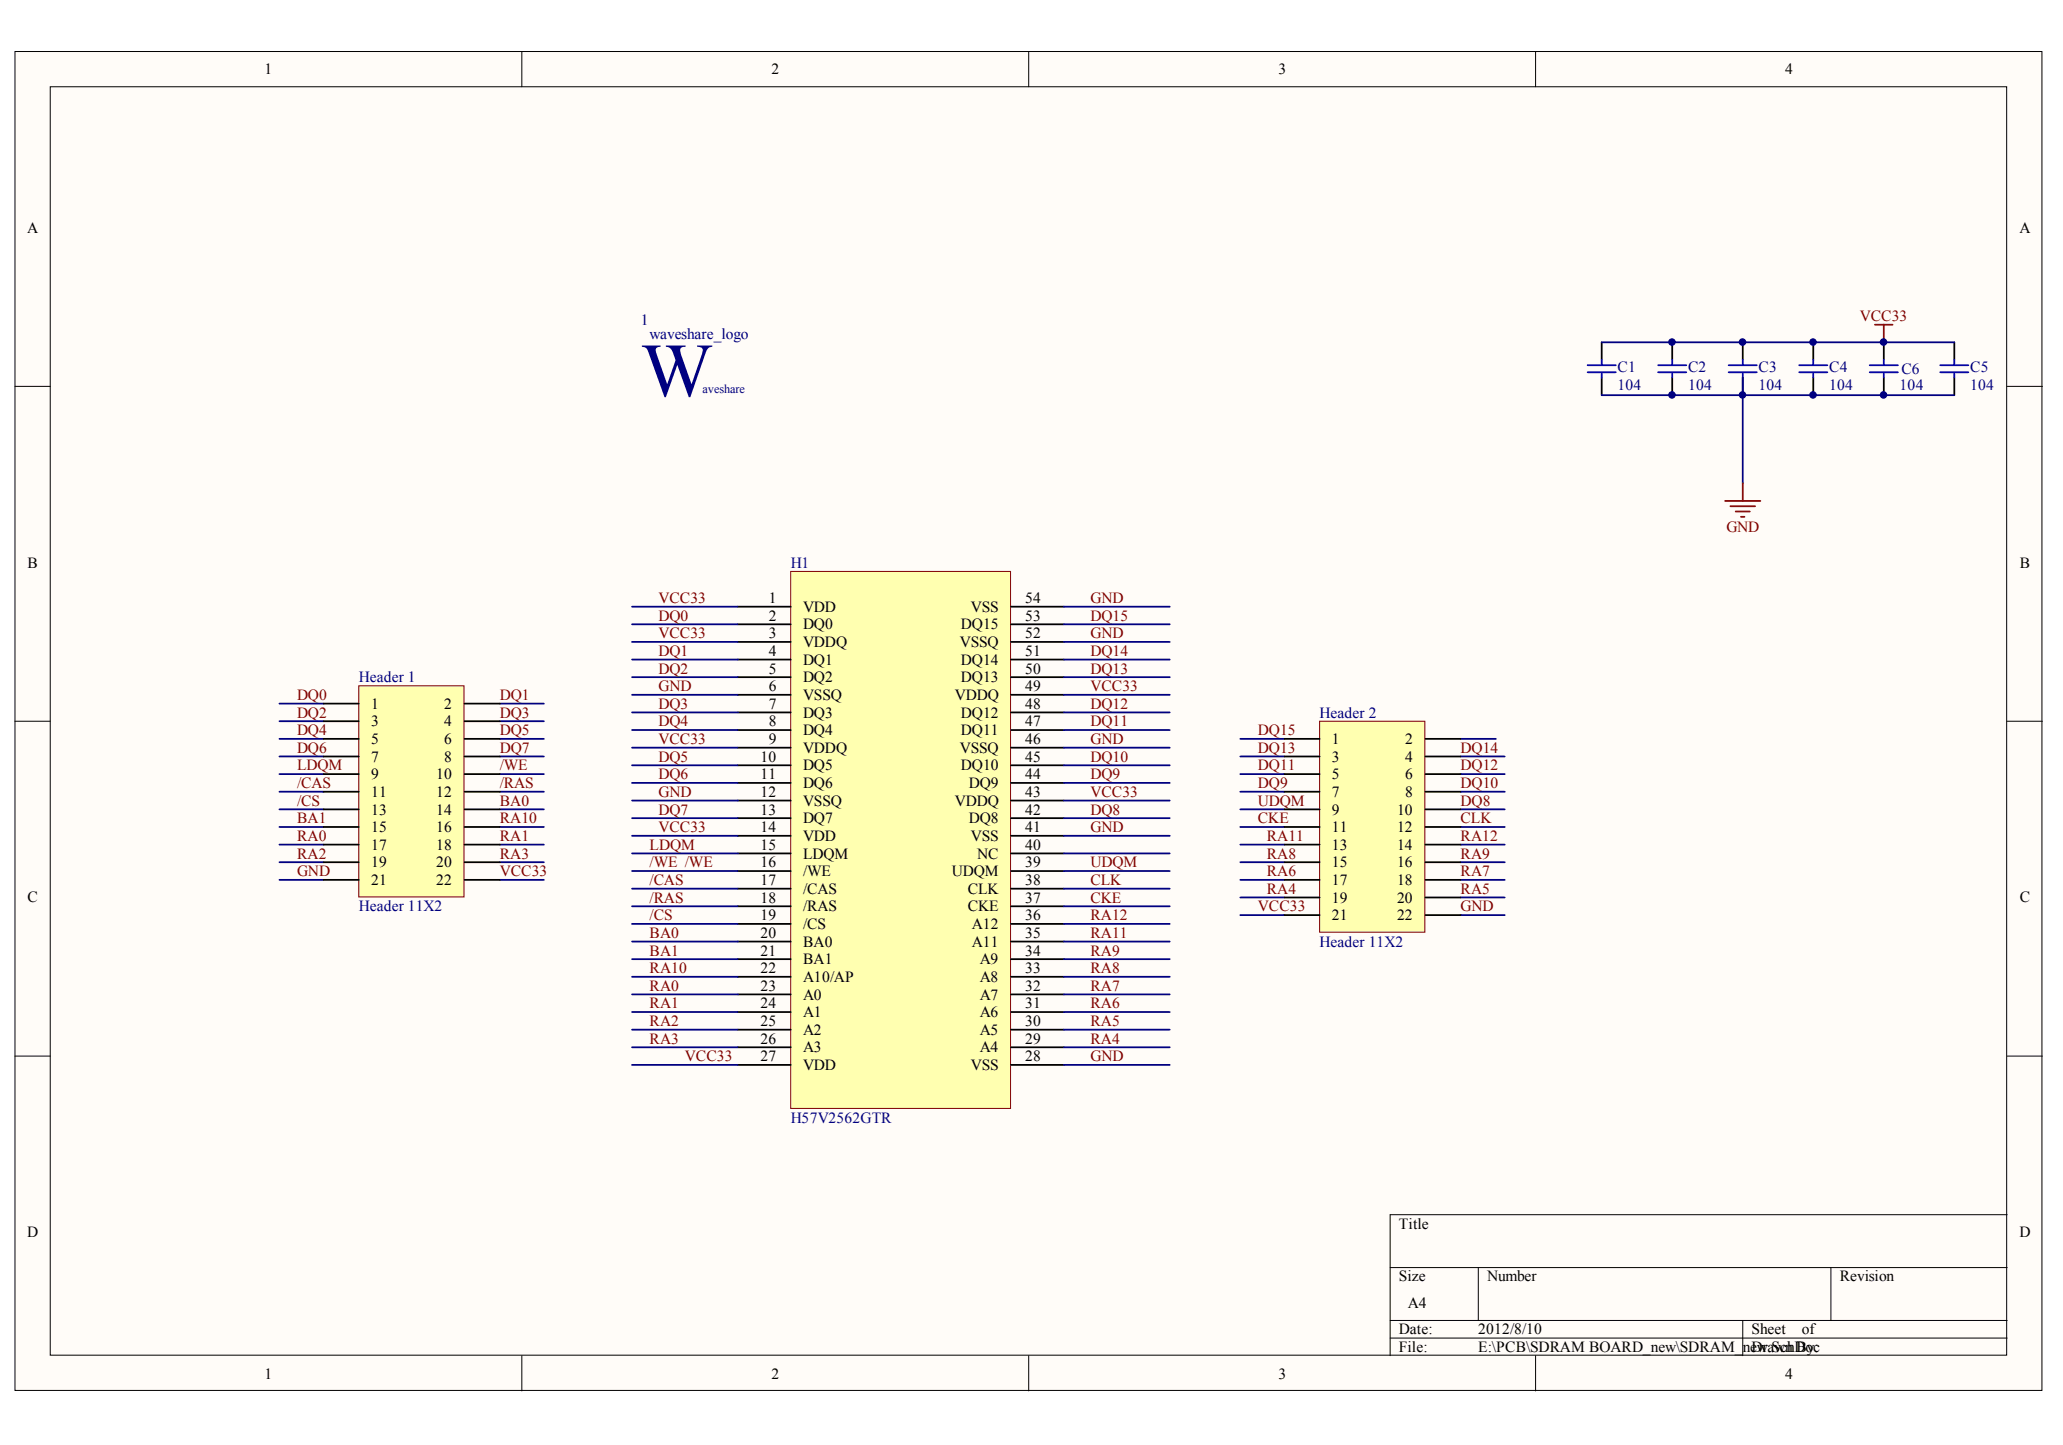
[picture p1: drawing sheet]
<svg xmlns="http://www.w3.org/2000/svg" width="291mm" height="204mm" viewBox="0 0 291 204" stroke-linecap="round" stroke-linejoin="round" font-family="sans-serif">
<g fill="#fffcf8" stroke="#000" stroke-width=".14">
<path d="M2.1 7.3h286v188.9h-286z"/>
<path d="M7.1 12.2h276v179h-276z"/>
</g>
<g fill="none" stroke="#000" stroke-width=".14">
<path d="M73.6 7.3v4.9M145.1 7.3v4.9M216.6 7.3v4.9M2.1 54.5h5M283.2 54.5h4.9M2.1 101.8h5M283.2 101.8h4.9M2.1 149h5M283.2 149h4.9M196.1 178.9h87.1M208.6 178.9v7.4M258.3 178.9v7.4"/>
<path d="M283.2 171.4h-87.1v19.9M73.6 191.3v5M145.1 191.3v5M196.1 186.3h87.1M196.1 188.8h87.1M216.6 191.3v5M245.9 186.3v5"/>
</g>
<path d="M226 48.3v2.5M226 53.3v2.5M235.9 48.3v2.5M235.9 53.3v2.5M245.9 48.3v2.5M245.9 53.3v2.5M255.8 48.3v2.5M255.8 53.3v2.5M265.8 48.3v2.5M265.8 53.3v2.5M275.7 48.3v2.5M275.7 53.3v2.5" fill="none" stroke="#000" stroke-width=".25"/>
<g fill="none" stroke="#00f" stroke-width=".25">
<path d="M224 51.5h4M224 52.5h4M226 50.8v.7M226 52.5v.8M233.9 51.5h4M233.9 52.5h4M235.9 50.8v.7M235.9 52.5v.8M243.9 51.5h4M243.9 52.5h4M245.9 50.8v.7M245.9 52.5v.8"/>
<path d="M253.8 51.5h4M253.8 52.5h4M255.8 50.8v.7M255.8 52.5v.8M263.8 51.5h3.9M263.8 52.5h3.9M265.8 50.8v.7M265.8 52.5v.8M273.7 51.5h4M273.7 52.5h4M275.7 50.8v.7M275.7 52.5v.8"/>
</g>
<path d="M245.9 53.3v14.9" fill="none" stroke="#000080" stroke-width=".25"/>
<path d="M264.5 45.8h2.5M265.8 45.8v2.5M243.4 70.7h4.9M244.1 71.4h3.5M244.9 72.2h2M245.6 72.9h.5M245.9 68.2v2.5" fill="none" stroke="#800000" stroke-width=".25"/>
<path d="M111.6 80.6h31v75.8h-31z" fill="#ffffb0" stroke="#800000" stroke-width=".14"/>
<g fill="none" stroke="#000" stroke-width=".25">
<path d="M104.1 85.6h7.5M104.1 88.1h7.5M104.1 90.6h7.5M104.1 93.1h7.5M104.1 95.6h7.5M104.1 98h7.5M142.6 85.6h7.5M142.6 88.1h7.5M142.6 90.6h7.5M142.6 93.1h7.5M142.6 95.6h7.5M142.6 98h7.5"/>
<path d="M104.1 100.5h7.5M104.1 103h7.5M104.1 105.5h7.5M104.1 108h7.5M104.1 110.5h7.5M104.1 113h7.5M104.1 115.5h7.5M104.1 117.9h7.5M142.6 100.5h7.5M142.6 103h7.5M142.6 105.5h7.5M142.6 108h7.5"/>
<path d="M142.6 110.5h7.5M142.6 113h7.5M142.6 115.5h7.5M142.6 117.9h7.5M104.1 120.4h7.5M104.1 122.9h7.5M104.1 125.4h7.5M104.1 127.9h7.5M104.1 130.4h7.5M104.1 132.9h7.5M104.1 135.3h7.5M104.1 137.8h7.5"/>
<path d="M142.6 120.4h7.5M142.6 122.9h7.5M142.6 125.4h7.5M142.6 127.9h7.5M142.6 130.4h7.5M142.6 132.9h7.5M142.6 135.3h7.5M142.6 137.8h7.5M104.1 140.3h7.5M104.1 142.8h7.5M104.1 145.3h7.5M104.1 147.8h7.5"/>
<path d="M104.1 150.3h7.5M142.6 140.3h7.5M142.6 142.8h7.5M142.6 145.3h7.5M142.6 147.8h7.5M142.6 150.3h7.5"/>
</g>
<g fill="none" stroke="#000080" stroke-width=".25">
<path d="M226 55.8h49.7M226 48.3h49.7M39.4 99.3h6.2M70.5 99.3h6.2M89.2 85.6h14.9M89.2 88.1h14.9M89.2 90.6h14.9M89.2 93.1h14.9M89.2 95.6h14.9M89.2 98h14.9M150.1 85.6h14.9M150.1 88.1h14.9"/>
<path d="M150.1 90.6h14.9M150.1 93.1h14.9M150.1 95.6h14.9M150.1 98h14.9M39.4 101.8h6.2M39.4 104.3h6.2M39.4 106.7h6.2M39.4 109.2h6.2M39.4 111.7h6.2M39.4 114.2h6.2M39.4 116.7h6.2M39.4 119.2h6.2"/>
<path d="M70.5 101.8h6.2M70.5 104.3h6.2M70.5 106.7h6.2M70.5 109.2h6.2M70.5 111.7h6.2M70.5 114.2h6.2M70.5 116.7h6.2M70.5 119.2h6.2M89.2 105.5h14.9M89.2 108h14.9M89.2 110.5h14.9M89.2 113h14.9"/>
<path d="M89.2 115.5h14.9M89.2 117.9h14.9M89.2 100.5h14.9M89.2 103h14.9M150.1 105.5h14.9M150.1 108h14.9M150.1 110.5h14.9M150.1 113h14.9M150.1 115.5h14.9M150.1 117.9h14.9M150.1 100.5h14.9M150.1 103h14.9"/>
<path d="M175 104.3h6.2M175 106.7h6.2M175 109.2h6.2M175 111.7h6.2M175 114.2h6.2M175 116.7h6.2M175 119.2h6.2M206.1 104.3h4.9M206.1 106.7h6.2M206.1 109.2h6.2M206.1 111.7h6.2M206.1 114.2h6.2"/>
<path d="M206.1 116.7h6.2M206.1 119.2h6.2M39.4 124.2h6.2M39.4 121.7h6.2M70.5 124.2h6.2M70.5 121.7h6.2M89.2 122.9h14.9M89.2 125.4h14.9M89.2 127.9h14.9M89.2 130.4h14.9M89.2 132.9h14.9M89.2 135.3h14.9"/>
<path d="M89.2 137.8h14.9M89.2 120.4h14.9M150.1 122.9h14.9M150.1 125.4h14.9M150.1 127.9h14.9M150.1 130.4h14.9M150.1 132.9h14.9M150.1 135.3h14.9M150.1 137.8h14.9M150.1 120.4h14.9M175 124.2h6.2M175 121.7h6.2"/>
<path d="M175 126.6h6.2M175 129.1h6.2M206.1 124.2h6.2M206.1 121.7h6.2M206.1 126.6h6.2M206.1 129.1h6.2M89.2 140.3h14.9M89.2 142.8h14.9M89.2 145.3h14.9M89.2 147.8h14.9M89.2 150.3h14.9M150.1 140.3h14.9"/>
<path d="M150.1 142.8h14.9M150.1 145.3h14.9M150.1 147.8h14.9M150.1 150.3h14.9"/>
</g>
<path d="M186.2 101.8h14.8v29.7h-14.8z" fill="#ffffb0" stroke="#800000" stroke-width=".14"/>
<g fill="none" stroke="#000" stroke-width=".25">
<path d="M181.2 104.3h5M181.2 106.7h5M181.2 109.2h5M181.2 111.7h5M181.2 114.2h5M181.2 116.7h5M181.2 119.2h5M201.1 104.3h5M201.1 106.7h5M201.1 109.2h5M201.1 111.7h5M201.1 114.2h5"/>
<path d="M201.1 116.7h5M201.1 119.2h5M181.2 121.7h5M181.2 124.2h5M181.2 126.6h5M181.2 129.1h5M201.1 121.7h5M201.1 124.2h5M201.1 126.6h5M201.1 129.1h5"/>
</g>
<path d="M50.6 96.8h14.9v29.8h-14.9z" fill="#ffffb0" stroke="#800000" stroke-width=".14"/>
<g fill="none" stroke="#000" stroke-width=".25">
<path d="M45.6 99.3h5M65.5 99.3h5M45.6 101.8h5M45.6 104.3h5M45.6 106.7h5M45.6 109.2h5M45.6 111.7h5M45.6 114.2h5M45.6 116.7h5M45.6 119.2h5M65.5 101.8h5M65.5 104.3h5"/>
<path d="M65.5 106.7h5M65.5 109.2h5M65.5 111.7h5M65.5 114.2h5M65.5 116.7h5M65.5 119.2h5M45.6 121.7h5M45.6 124.2h5M65.5 121.7h5M65.5 124.2h5"/>
</g>
<g fill="#000080" stroke="#000080" stroke-width=".14">
<circle cx="235.9" cy="55.7" r=".46"/>
<circle cx="235.9" cy="48.3" r=".46"/>
<circle cx="245.8" cy="55.7" r=".46"/>
<circle cx="245.8" cy="48.3" r=".46"/>
<circle cx="255.8" cy="55.7" r=".46"/>
<circle cx="255.8" cy="48.3" r=".46"/>
<circle cx="265.7" cy="55.7" r=".46"/>
<circle cx="265.7" cy="48.3" r=".46"/>
</g>
<text font-size="10.8" fill="#000080" x="90.4" y="55.9">W</text>
<g font-size="2.2">
<text x="37.3" y="10.5">1</text>
<text x="108.8" y="10.5">2</text>
<text x="180.3" y="10.5">3</text>
<text x="251.9" y="10.5">4</text>
<text x="3.8" y="32.8">A</text>
<text x="284.9" y="32.8">A</text>
<text x="3.9" y="80.1">B</text>
<text x="284.9" y="80.1">B</text>
<text x="108.4" y="85.1">1</text>
<text x="108.4" y="87.6">2</text>
<text x="113.3" y="86.3">VDD</text>
<text x="113.3" y="88.8">DQ0</text>
<text x="135.6" y="88.8">DQ15</text>
<text x="137" y="86.3">VSS</text>
<text x="144.6" y="87.6">53</text>
<text x="144.6" y="85.1">54</text>
<text x="108.4" y="90.1">3</text>
<text x="108.4" y="92.6">4</text>
<text x="108.4" y="95">5</text>
<text x="113.3" y="91.3">VDDQ</text>
<text x="113.3" y="93.8">DQ1</text>
<text x="135.4" y="91.3">VSSQ</text>
<text x="135.6" y="93.8">DQ14</text>
<text x="144.6" y="95">50</text>
<text x="144.6" y="92.6">51</text>
<text x="144.6" y="90.1">52</text>
<text x="52.4" y="100">1</text>
<text x="62.7" y="100">2</text>
<text x="108.4" y="97.5">6</text>
<text x="108.4" y="100">7</text>
<text x="113.3" y="96.3">DQ2</text>
<text x="113.3" y="98.8">VSSQ</text>
<text x="113.3" y="101.3">DQ3</text>
<text x="134.7" y="98.8">VDDQ</text>
<text x="135.6" y="101.3">DQ12</text>
<text x="135.6" y="96.3">DQ13</text>
<text x="144.6" y="100">48</text>
<text x="144.6" y="97.5">49</text>
<text x="52.4" y="102.5">3</text>
<text x="52.4" y="105">5</text>
<text x="52.4" y="107.5">7</text>
<text x="62.7" y="102.5">4</text>
<text x="62.7" y="105">6</text>
<text x="62.7" y="107.5">8</text>
<text x="107.3" y="107.5">10</text>
<text x="108.4" y="102.5">8</text>
<text x="108.4" y="105">9</text>
<text x="113.3" y="103.7">DQ4</text>
<text x="113.3" y="106.2">VDDQ</text>
<text x="135.4" y="106.2">VSSQ</text>
<text x="135.6" y="103.7">DQ11</text>
<text x="144.6" y="107.5">45</text>
<text x="144.6" y="105">46</text>
<text x="144.6" y="102.5">47</text>
<text x="187.9" y="105">1</text>
<text x="187.9" y="107.5">3</text>
<text x="198.2" y="105">2</text>
<text x="198.2" y="107.5">4</text>
<text x="52.4" y="110">9</text>
<text x="52.4" y="112.5">11</text>
<text x="61.5" y="110">10</text>
<text x="61.5" y="112.5">12</text>
<text x="107.3" y="110">11</text>
<text x="107.3" y="112.5">12</text>
<text x="113.3" y="108.7">DQ5</text>
<text x="113.3" y="111.2">DQ6</text>
<text x="113.3" y="113.7">VSSQ</text>
<text x="134.7" y="113.7">VDDQ</text>
<text x="135.6" y="108.7">DQ10</text>
<text x="136.7" y="111.2">DQ9</text>
<text x="144.6" y="112.5">43</text>
<text x="144.6" y="110">44</text>
<text x="187.9" y="110">5</text>
<text x="187.9" y="112.5">7</text>
<text x="198.2" y="110">6</text>
<text x="198.2" y="112.5">8</text>
<text x="52.4" y="114.9">13</text>
<text x="52.4" y="117.4">15</text>
<text x="52.4" y="119.9">17</text>
<text x="61.5" y="114.9">14</text>
<text x="61.5" y="117.4">16</text>
<text x="61.5" y="119.9">18</text>
<text x="107.3" y="114.9">13</text>
<text x="107.3" y="117.4">14</text>
<text x="107.3" y="119.9">15</text>
<text x="113.3" y="116.2">DQ7</text>
<text x="113.3" y="118.7">VDD</text>
<text x="136.7" y="116.2">DQ8</text>
<text x="137" y="118.7">VSS</text>
<text x="144.6" y="119.9">40</text>
<text x="144.6" y="117.4">41</text>
<text x="144.6" y="114.9">42</text>
<text x="187.9" y="114.9">9</text>
<text x="187.9" y="117.4">11</text>
<text x="187.9" y="119.9">13</text>
<text x="197.1" y="114.9">10</text>
<text x="197.1" y="117.4">12</text>
<text x="197.1" y="119.9">14</text>
<text x="52.4" y="122.4">19</text>
<text x="52.4" y="124.9">21</text>
<text x="61.5" y="122.4">20</text>
<text x="61.5" y="124.9">22</text>
<text x="107.3" y="122.4">16</text>
<text x="107.3" y="124.9">17</text>
<text x="113.3" y="121.2">LDQM</text>
<text x="113.3" y="123.6">/WE</text>
<text x="134.3" y="123.6">UDQM</text>
<text x="137.9" y="121.2">NC</text>
<text x="144.6" y="124.9">38</text>
<text x="144.6" y="122.4">39</text>
<text x="187.9" y="122.4">15</text>
<text x="187.9" y="124.9">17</text>
<text x="197.1" y="122.4">16</text>
<text x="197.1" y="124.9">18</text>
<text x="3.9" y="127.4">C</text>
<text x="107.3" y="127.4">18</text>
<text x="107.3" y="129.9">19</text>
<text x="113.3" y="126.1">/CAS</text>
<text x="113.3" y="128.6">/RAS</text>
<text x="113.3" y="131.1">/CS</text>
<text x="136.5" y="128.6">CKE</text>
<text x="136.5" y="126.1">CLK</text>
<text x="137.1" y="131.1">A12</text>
<text x="144.6" y="129.9">36</text>
<text x="144.6" y="127.4">37</text>
<text x="187.9" y="127.4">19</text>
<text x="187.9" y="129.9">21</text>
<text x="197.1" y="127.4">20</text>
<text x="197.1" y="129.9">22</text>
<text x="284.9" y="127.4">C</text>
<text x="107.3" y="132.3">20</text>
<text x="107.3" y="134.8">21</text>
<text x="107.3" y="137.3">22</text>
<text x="113.3" y="133.6">BA0</text>
<text x="113.3" y="136.1">BA1</text>
<text x="137.1" y="133.6">A11</text>
<text x="138.2" y="136.1">A9</text>
<text x="144.6" y="137.3">33</text>
<text x="144.6" y="134.8">34</text>
<text x="144.6" y="132.3">35</text>
<text x="107.3" y="139.8">23</text>
<text x="107.3" y="142.3">24</text>
<text x="113.3" y="138.6">A10/AP</text>
<text x="113.3" y="141.1">A0</text>
<text x="113.3" y="143.5">A1</text>
<text x="138.2" y="143.5">A6</text>
<text x="138.2" y="141.1">A7</text>
<text x="138.2" y="138.6">A8</text>
<text x="144.6" y="142.3">31</text>
<text x="144.6" y="139.8">32</text>
<text x="107.3" y="144.8">25</text>
<text x="107.3" y="147.3">26</text>
<text x="107.3" y="149.8">27</text>
<text x="113.3" y="146">A2</text>
<text x="113.3" y="148.5">A3</text>
<text x="138.2" y="148.5">A4</text>
<text x="138.2" y="146">A5</text>
<text x="144.6" y="149.8">28</text>
<text x="144.6" y="147.3">29</text>
<text x="144.6" y="144.8">30</text>
<text x="113.3" y="151">VDD</text>
<text x="137" y="151">VSS</text>
<text x="197.4" y="173.4">Title</text>
<text x="3.8" y="174.6">D</text>
<text x="284.9" y="174.6">D</text>
<text x="197.4" y="180.8">Size</text>
<text x="198.6" y="184.6">A4</text>
<text x="209.8" y="180.8">Number</text>
<text x="259.5" y="180.8">Revision</text>
<text x="197.4" y="188.3">Date:</text>
<text x="197.4" y="190.8">File:</text>
<text x="208.6" y="188.3">2012/8/10</text>
<text x="208.6" y="190.8">E:\PCB\SDRAM BOARD_new\SDRAM_new.SchDoc</text>
<text x="247.1" y="188.3">Sheet</text>
<text x="247.1" y="190.8">Drawn By:</text>
<text x="254.2" y="188.3">of</text>
<text x="37.3" y="194.5">1</text>
<text x="108.8" y="194.5">2</text>
<text x="180.3" y="194.5">3</text>
<text x="251.9" y="194.5">4</text>
</g>
<g font-size="2.2" fill="#000080">
<text x="90.4" y="45.8">1</text>
<text x="91.7" y="47.8">waveshare_logo</text>
<text x="228.2" y="52.5">C1</text>
<text x="238.2" y="52.5">C2</text>
<text x="248.1" y="52.5">C3</text>
<text x="258" y="52.5">C4</text>
<text x="268.2" y="52.8">C6</text>
<text x="277.9" y="52.5">C5</text>
<text x="228.2" y="55">104</text>
<text x="238.2" y="55">104</text>
<text x="248.1" y="55">104</text>
<text x="258" y="55">104</text>
<text x="268" y="55">104</text>
<text x="277.9" y="55">104</text>
<text x="111.6" y="80.1">H1</text>
<text x="50.6" y="96.3">Header 1</text>
<text x="186.2" y="101.3">Header 2</text>
<text x="50.6" y="128.6">Header 11X2</text>
<text x="186.2" y="133.6">Header 11X2</text>
<text x="111.6" y="158.5">H57V2562GTR</text>
</g>
<g font-size="2.2" fill="#800000">
<text x="262.4" y="45.3">VCC33</text>
<text x="243.5" y="75.1">GND</text>
<text x="92.9" y="85.1">VCC33</text>
<text x="92.9" y="87.6">DQ0</text>
<text x="153.8" y="87.6">DQ15</text>
<text x="153.8" y="85.1">GND</text>
<text x="92.9" y="90.1">VCC33</text>
<text x="92.9" y="92.6">DQ1</text>
<text x="92.9" y="95">DQ2</text>
<text x="153.8" y="95">DQ13</text>
<text x="153.8" y="92.6">DQ14</text>
<text x="153.8" y="90.1">GND</text>
<text x="41.9" y="101.3">DQ2</text>
<text x="41.9" y="98.8">DQ0</text>
<text x="70.5" y="101.3">DQ3</text>
<text x="70.5" y="98.8">DQ1</text>
<text x="92.9" y="100">DQ3</text>
<text x="92.9" y="97.5">GND</text>
<text x="153.8" y="100">DQ12</text>
<text x="153.8" y="97.5">VCC33</text>
<text x="41.9" y="106.2">DQ6</text>
<text x="41.9" y="103.7">DQ4</text>
<text x="70.5" y="103.7">DQ5</text>
<text x="70.5" y="106.2">DQ7</text>
<text x="92.9" y="102.5">DQ4</text>
<text x="92.9" y="105">VCC33</text>
<text x="92.9" y="107.5">DQ5</text>
<text x="153.8" y="107.5">DQ10</text>
<text x="153.8" y="102.5">DQ11</text>
<text x="153.8" y="105">GND</text>
<text x="177.5" y="103.7">DQ15</text>
<text x="177.5" y="106.2">DQ13</text>
<text x="206.1" y="106.2">DQ14</text>
<text x="41.9" y="108.7">LDQM</text>
<text x="41.9" y="111.2">/CAS</text>
<text x="41.9" y="113.7">/CS</text>
<text x="70.5" y="108.7">/WE</text>
<text x="70.5" y="111.2">/RAS</text>
<text x="70.5" y="113.7">BA0</text>
<text x="92.9" y="112.5">GND</text>
<text x="92.9" y="110">DQ6</text>
<text x="153.8" y="110">DQ9</text>
<text x="153.8" y="112.5">VCC33</text>
<text x="177.5" y="108.7">DQ11</text>
<text x="177.5" y="111.2">DQ9</text>
<text x="177.5" y="113.7">UDQM</text>
<text x="206.1" y="108.7">DQ12</text>
<text x="206.1" y="111.2">DQ10</text>
<text x="206.1" y="113.7">DQ8</text>
<text x="41.9" y="116.2">BA1</text>
<text x="41.9" y="118.7">RA0</text>
<text x="70.5" y="116.2">RA10</text>
<text x="70.5" y="118.7">RA1</text>
<text x="91.7" y="119.9">LDQM</text>
<text x="92.9" y="117.4">VCC33</text>
<text x="92.9" y="114.9">DQ7</text>
<text x="153.8" y="114.9">DQ8</text>
<text x="153.8" y="117.4">GND</text>
<text x="177.5" y="116.2">CKE</text>
<text x="178.7" y="118.7">RA11</text>
<text x="206.1" y="116.2">CLK</text>
<text x="206.1" y="118.7">RA12</text>
<text x="41.9" y="121.2">RA2</text>
<text x="41.9" y="123.6">GND</text>
<text x="70.5" y="121.2">RA3</text>
<text x="70.5" y="123.6">VCC33</text>
<text x="91.7" y="122.4">/WE /WE</text>
<text x="91.7" y="124.9">/CAS</text>
<text x="153.8" y="124.9">CLK</text>
<text x="153.8" y="122.4">UDQM</text>
<text x="178.7" y="121.2">RA8</text>
<text x="178.7" y="123.6">RA6</text>
<text x="206.1" y="121.2">RA9</text>
<text x="206.1" y="123.6">RA7</text>
<text x="91.7" y="127.4">/RAS</text>
<text x="91.7" y="129.9">/CS</text>
<text x="153.8" y="129.9">RA12</text>
<text x="153.8" y="127.4">CKE</text>
<text x="177.5" y="128.6">VCC33</text>
<text x="178.7" y="126.1">RA4</text>
<text x="206.1" y="126.1">RA5</text>
<text x="206.1" y="128.6">GND</text>
<text x="91.7" y="132.3">BA0</text>
<text x="91.7" y="134.8">BA1</text>
<text x="91.7" y="137.3">RA10</text>
<text x="153.8" y="137.3">RA8</text>
<text x="153.8" y="134.8">RA9</text>
<text x="153.8" y="132.3">RA11</text>
<text x="91.7" y="139.8">RA0</text>
<text x="91.7" y="142.3">RA1</text>
<text x="153.8" y="142.3">RA6</text>
<text x="153.8" y="139.8">RA7</text>
<text x="91.7" y="144.8">RA2</text>
<text x="91.7" y="147.3">RA3</text>
<text x="96.6" y="149.8">VCC33</text>
<text x="153.8" y="147.3">RA4</text>
<text x="153.8" y="144.8">RA5</text>
<text x="153.8" y="149.8">GND</text>
</g>
<text font-size="1.7" fill="#000080" x="99.1" y="55.4">aveshare</text>
</svg>
